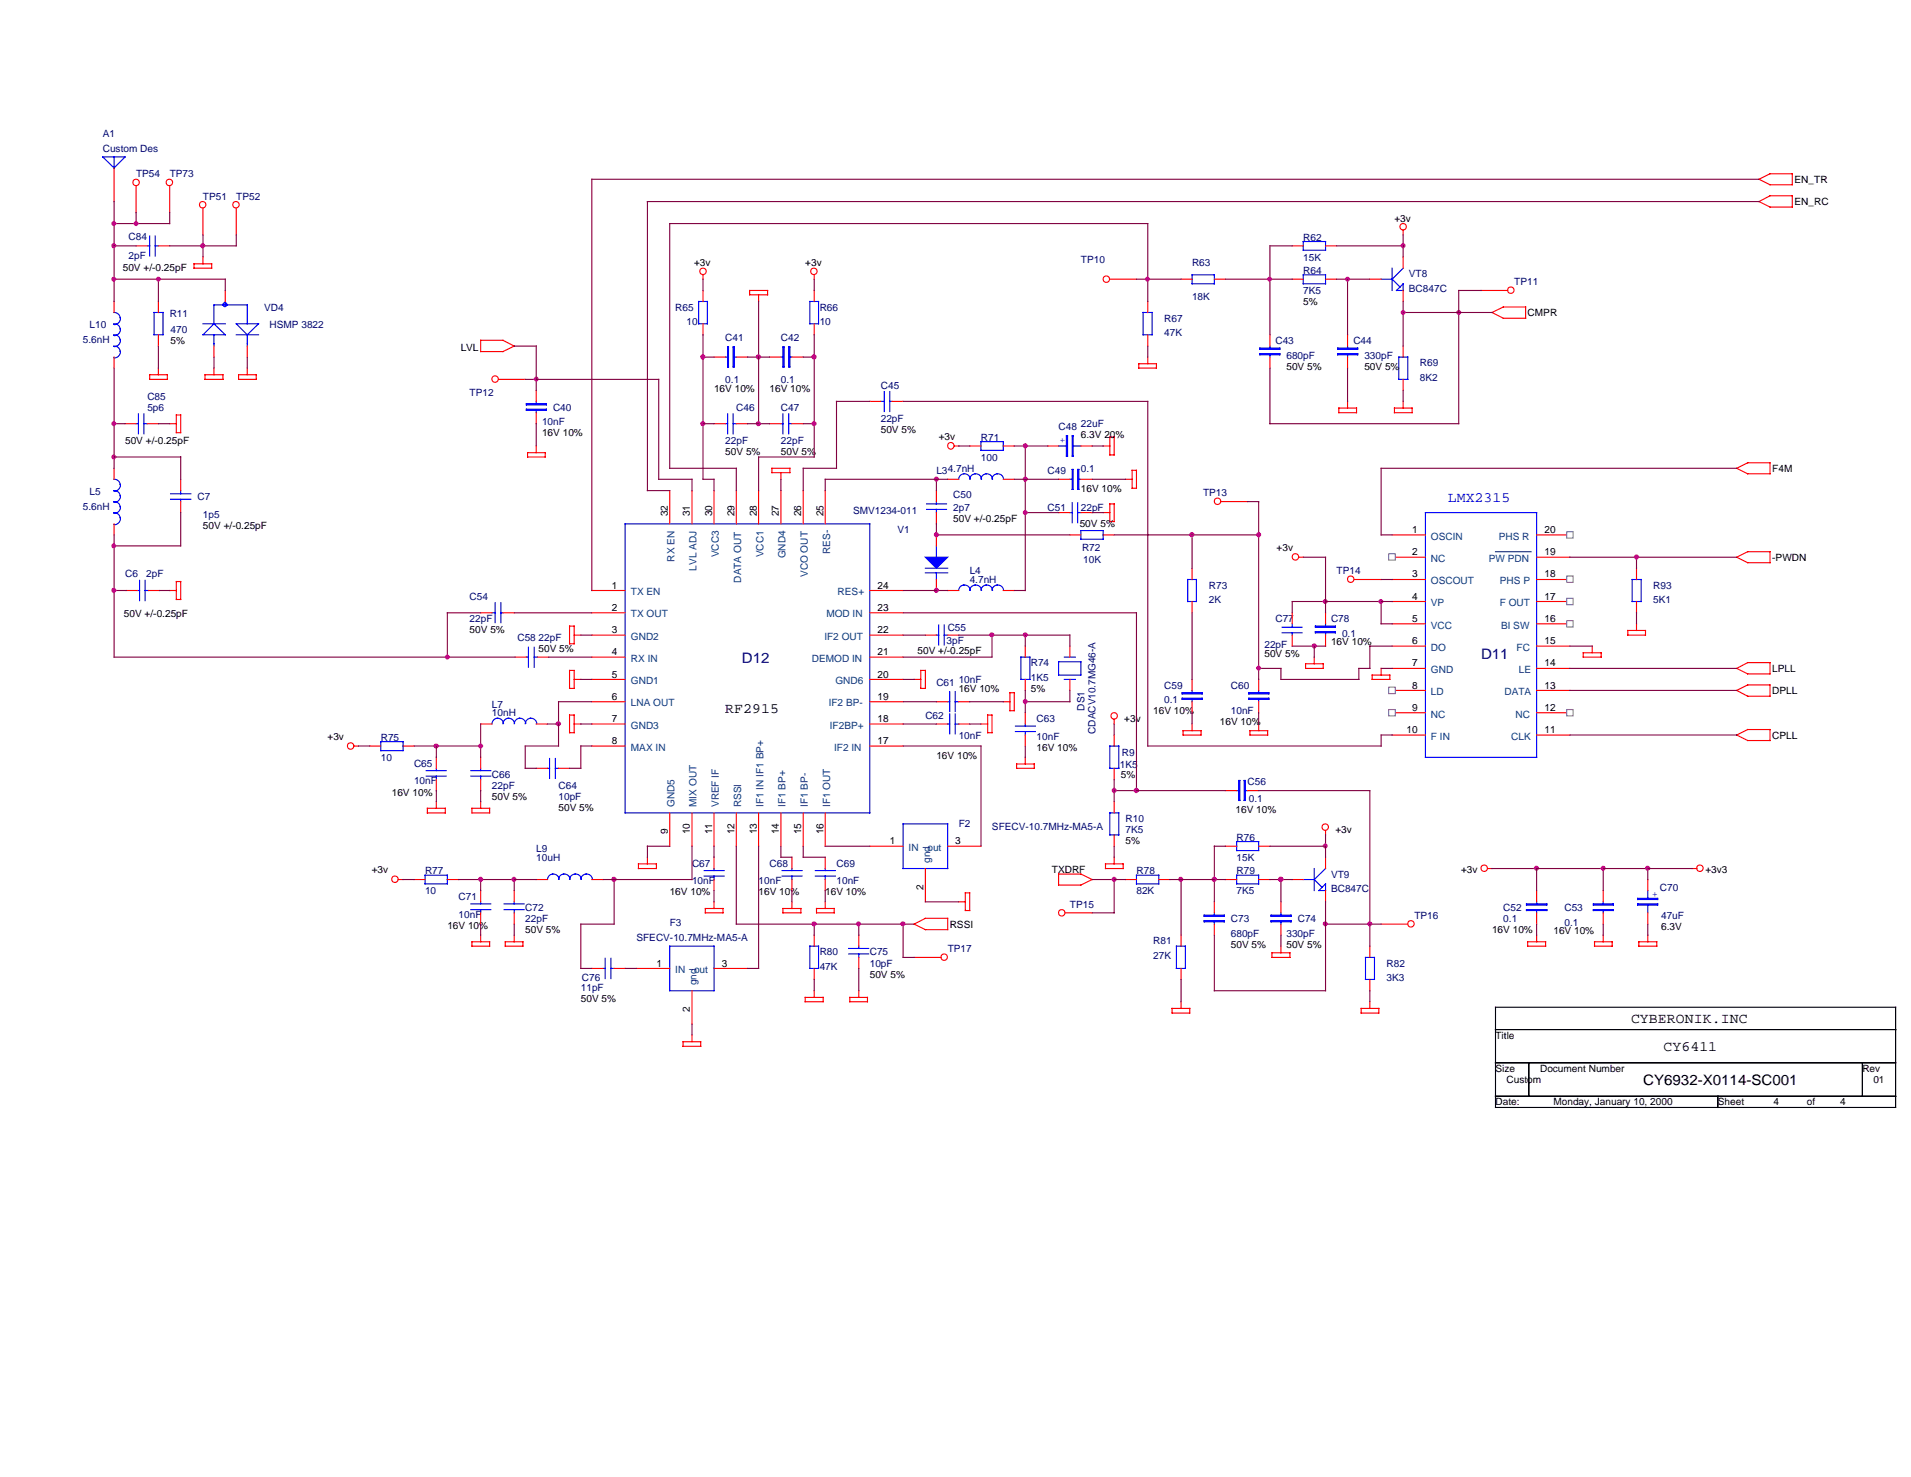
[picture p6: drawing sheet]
<svg xmlns="http://www.w3.org/2000/svg" width="279mm" height="216mm" viewBox="0 0 279 216" stroke-linecap="round" stroke-linejoin="round" font-family="sans-serif">
<path d="M218.7 147.2h58.5v14.7h-58.5zM218.7 150.5h58.5M218.7 155.4h58.5M223.5 155.4v4.8M272.3 155.4v4.8M218.7 160.2h58.5M251.2 160.2v1.7" fill="none" stroke="#000" stroke-width=".16"/>
<g fill="none" stroke="#f00" stroke-width=".16">
<path d="M28.4 38.6h2.5v.6h-2.5zM29.7 37.5v1.1M205.1 33.7v.6M21.9 54.8h2.6v.7h-2.6zM23.2 53.8v1M30 54.8h2.6v.7h-2.6zM31.3 53.8v1M34.9 54.8h2.6v.7h-2.6zM36.2 53.8v1M102.8 40.2v.6M109.6 42.5h2.6v.6h-2.6zM110.9 43.1v1"/>
<path d="M119 40.2v.6M166.5 53.2h2.6v.6h-2.6zM167.8 52.2v1M195.7 59.6h2.6v.7h-2.6zM197 58.7v.9M203.9 59.6h2.6v.7h-2.6zM205.1 58.7v.9M24.8 61.9h1M25.8 60.7h.6v2.5h-.6zM77.1 66.2h2.6v.6h-2.6zM78.4 65.2v1M112.9 68.5h2.6v.6h-2.6z"/>
<path d="M114.2 69.1v1M139.5 65.2h.7M161.3 74.9h1M161.3 65.2h1M162.3 73.7h.6v2.5h-.6zM162.3 63.9h.6v2.6h-.6zM164.5 70.1h1M165.5 68.7h.7v2.7h-.7zM24.8 86.3h1M25.8 85h.6v2.6h-.6zM83.3 98h.6v2.6h-.6zM83.3 91.5h.6v2.6h-.6z"/>
<path d="M83.9 99.3h1M83.9 92.8h1M133.6 99.3h1M134.6 98h.7v2.6h-.7zM189.9 81.4h.6M190.9 97h2.6v.7h-2.6zM192.2 96.1v.9M200.6 98.7h2.6v.6h-2.6zM201.9 97.7v1M231.5 95.4h2.6v.7h-2.6zM232.8 94.4v1M238 92.2h2.6v.6h-2.6z"/>
<path d="M239.3 91.2v1M51.8 109.1h.6M62.5 118.2h2.6v.6h-2.6zM63.8 117.2v1M69 118.2h2.6v.6h-2.6zM70.3 117.2v1M83.3 104.5h.6v2.6h-.6zM83.9 105.8h1M136.9 105.8h1.7M140.2 105.8h1.6M143.4 105.8h1M144.4 104.5h.6v2.6h-.6z"/>
<path d="M146.7 102.6h1M147.7 101.3h.6v2.6h-.6zM148.6 111.7h2.6v.6h-2.6zM149.9 110.7v1M162.9 105.2v.6M173 106.8h2.6v.6h-2.6zM174.3 105.8v1M182.8 106.8h2.5v.6h-2.5zM184 105.8v1M58.3 128.6h.6M69 137.7h2.6v.6h-2.6zM70.3 136.7v1"/>
<path d="M73.9 137.7h2.6v.6h-2.6zM75.2 136.7v1M93.3 126.3h2.7v.7h-2.7zM94.7 125.3v1M103.1 132.8h2.6v.6h-2.6zM104.4 131.8v1M114.5 132.8h2.6v.6h-2.6zM115.8 131.8v1M119.4 132.8h2.6v.6h-2.6zM120.7 131.8v1M140.2 131.8h.9M141.1 130.5h.7v2.6h-.7z"/>
<path d="M161.6 126.3h2.6v.7h-2.6zM162.9 125.3v1M186 139.3h2.6v.7h-2.6zM187.3 138.3v1M193.8 121.4v.6M217.5 127h.6M223.4 137.7h2.6v.6h-2.6zM224.7 136.7v1M233.1 137.7h2.6v.6h-2.6zM234.4 136.7v1M239.6 137.7h2.6v.6h-2.6zM240.9 136.7v1"/>
<path d="M247.4 127h.7M99.9 152.3h2.5v.7h-2.5zM101.2 151.3v1M117.7 145.8h2.7v.6h-2.7zM119 144.8v1M124.2 145.8h2.6v.6h-2.6zM125.6 144.8v1M171.4 147.4h2.5v.7h-2.5zM172.7 146.4v1M199 147.4h2.6v.7h-2.6zM200.3 146.4v1"/>
<circle cx="102.8" cy="39.7" r=".47"/>
<circle cx="119" cy="39.7" r=".47"/>
<circle cx="205.1" cy="33.1" r=".47"/>
<circle cx="139" cy="65.2" r=".48"/>
<circle cx="189.4" cy="81.4" r=".47"/>
<circle cx="51.3" cy="109" r=".47"/>
<circle cx="162.9" cy="104.6" r=".47"/>
<circle cx="57.7" cy="128.5" r=".47"/>
<circle cx="193.8" cy="120.9" r=".47"/>
<circle cx="217" cy="126.9" r=".47"/>
<circle cx="248.5" cy="126.9" r=".47"/>
</g>
<path d="M138.6 105.8h.3M138.9 104.4v2.9M139.7 105.8h.5M139.7 104.4v2.9" fill="none" stroke="#00f" stroke-width=".16"/>
<circle cx="178" cy="73.3" r=".47" fill="#fff" stroke="#f00" stroke-width=".16"/>
<path d="M178.5 73.3h3.9" fill="none" stroke="#f00" stroke-width=".16"/>
<circle cx="220.9" cy="42.4" r=".47" fill="#fff" stroke="#f00" stroke-width=".16"/>
<path d="M216.5 42.5h3.9" fill="none" stroke="#f00" stroke-width=".16"/>
<circle cx="138" cy="139.9" r=".47" fill="#fff" stroke="#f00" stroke-width=".16"/>
<path d="M133.6 140h4" fill="none" stroke="#f00" stroke-width=".16"/>
<circle cx="161.7" cy="40.8" r=".47" fill="#fff" stroke="#f00" stroke-width=".16"/>
<path d="M162.3 40.8h3.9" fill="none" stroke="#f00" stroke-width=".16"/>
<circle cx="197.5" cy="84.7" r=".47" fill="#fff" stroke="#f00" stroke-width=".16"/>
<path d="M198 84.7h3.9" fill="none" stroke="#f00" stroke-width=".16"/>
<circle cx="72.4" cy="55.4" r=".47" fill="#fff" stroke="#f00" stroke-width=".16"/>
<path d="M72.9 55.5h3.9" fill="none" stroke="#f00" stroke-width=".16"/>
<circle cx="155.2" cy="133.4" r=".47" fill="#fff" stroke="#f00" stroke-width=".16"/>
<path d="M155.7 133.4h4" fill="none" stroke="#f00" stroke-width=".16"/>
<circle cx="206.3" cy="135" r=".47" fill="#fff" stroke="#f00" stroke-width=".16"/>
<g fill="none" stroke="#f00" stroke-width=".16">
<path d="M102.8 42.5v1.6M102.8 47.3v1.6M119 42.5v1.6M119 47.3v1.6M127.2 58.7h1.6M130.4 58.7h1.6M136.9 71.7v1.6M136.9 74.9v1.7M141.8 65.2h1.6M146.7 65.2h1.6M153.2 65.2h1.6M154.8 74.9h1.6"/>
<path d="M156.4 78.2h1.6M158 74.9h1.7M158 65.2h1.7M161.3 78.2h1.6M203.5 78.2h4.9M224.7 78.2h4.8M135.3 92.8h1.6M138.6 86.3h1.6M138.6 92.8h1.6M146.7 86.3h1.6M149.9 94.4v1.7M149.9 99.3v1.6"/>
<path d="M156.4 94.4v1.7M156.4 99.3v1.6M174.3 83.1v1.6M174.3 87.9v1.7M184 99.3v1.6M193.8 89.6v1.6M193.8 92.8v1.6M203.5 81.4h4.9M203.5 84.7h4.9M203.5 87.9h4.9M203.5 91.2h4.9M203.5 94.4h4.9"/>
<path d="M203.5 97.7h4.9M224.7 81.4h4.8M224.7 84.7h4.8M224.7 87.9h4.8M224.7 91.2h4.8M224.7 94.4h4.8M224.7 97.7h4.8M54.1 109.1h1.6M58.9 109.1h1.6M70.3 110.7v1.6M70.3 114v1.6M70.3 105.8h1.6"/>
<path d="M78.4 105.8h1.7M136.9 102.6h1.7M140.2 102.6h1.6M149.9 104.2v1.6M149.9 107.4v1.7M184 102.6v1.6M203.5 100.9h4.9M203.5 104.2h4.9M203.5 107.4h4.9M224.7 100.9h4.8M224.7 104.2h4.8M224.7 107.4h4.8"/>
<path d="M60.5 128.6h1.6M65.4 128.6h1.7M75.2 130.2v1.6M75.2 133.4v1.7M78.4 128.6h1.7M86.5 128.6h1.7M119 136.7v1.6M120.7 125.3v1.7M120.7 128.6v1.6M125.6 136.7v1.6M125.6 140v1.6M201.9 135.1h3.9"/>
<path d="M86.5 141.6h1.7M89.8 141.6h1.6M119 141.6v1.6"/>
</g>
<g fill="none" stroke="#00f" stroke-width=".16">
<path d="M102.2 44.1h1.2v3.2h-1.2zM118.4 44.1h1.3v3.2h-1.3zM128.8 58.7h.5M129.3 57.2v3M130.1 58.7h.3M130.1 57.2v3M135.5 74.5h2.9M135.5 73.7h2.9M136.9 73.3v.4M136.9 74.5v.4M143.4 64.6h3.3v1.2h-3.3zM154.8 65.2h1.1"/>
<path d="M155.9 63.7h.2v3h-.2zM156.4 74.9h.4M156.8 63.7h.1v3h-.1zM156.8 73.5v2.9M156.9 65.2h1.1M157.6 74.9h.4M157.6 73.5v2.9M158 77.6h3.3v1.2h-3.3zM208.4 74.9h16.3v35.8h-16.3zM136.9 92.8h.3M137.2 91.4v2.9M138 92.8h.6"/>
<path d="M138 91.4v2.9M140.2 86.3a.85 .85 0 0 1 .8-.8 .85 .85 0 0 1 .9 .8M141.8 86.3a.88 .88 0 0 1 .8-.8 .88 .88 0 0 1 .9 .8M143.4 86.3a.85 .85 0 0 1 .9-.8 .85 .85 0 0 1 .8 .8M145 86.3a.85 .85 0 0 1 .9-.8 .85 .85 0 0 1 .8 .8M149.3 96.1h1.3v3.2h-1.3zM154.8 96.7h3.2v2h-3.2zM155.6 99.3h1.6M155.6 96.1h1.6M173.7 84.7h1.2v3.2h-1.2zM192.3 91.5h2.9v.2h-2.9zM192.3 92.3h2.9v.2h-2.9z"/>
<path d="M193.8 91.2v.3M193.8 92.5v.3M55.7 108.4h3.2v1.3h-3.2zM68.8 113.5h3M68.8 112.6h3M70.3 112.3v.3M70.3 113.5v.5M73.6 105.7a.85 .85 0 0 0-.8-.7 .85 .85 0 0 0-.9 .8M75.2 105.7a.85 .85 0 0 0-.8-.7 .85 .85 0 0 0-.9 .8M76.9 105.7a.85 .85 0 0 0-.9-.7 .85 .85 0 0 0-.8 .8M78.5 105.7a.85 .85 0 0 0-.9-.7 .85 .85 0 0 0-.8 .8M138.6 102.6h.3"/>
<path d="M138.9 101.1v2.9M139.7 102.6h.5M139.7 101.1v2.9M148.5 106.9h2.9M148.5 106.1h2.9M149.9 105.8v.3M149.9 106.9v.5M182.6 102.1h2.9v.1h-2.9zM182.6 101.3h2.9v.1h-2.9zM184 100.9v.4M184 102.2v.4M62.1 127.9h3.3v1.3h-3.3z"/>
<path d="M73.7 133h2.9M73.7 132.1h2.9M75.2 131.8v.3M75.2 133v.4M80.1 128.5a.85 .85 0 0 1 .8-.7 .85 .85 0 0 1 .8 .7M81.7 128.5a.85 .85 0 0 1 .8-.7 .85 .85 0 0 1 .9 .7M83.3 128.5a.88 .88 0 0 1 .8-.7 .88 .88 0 0 1 .9 .7M84.9 128.5a.85 .85 0 0 1 .9-.7 .85 .85 0 0 1 .8 .7M118.4 138.3h1.3v3.3h-1.3zM119.2 128.1h2.9M119.2 127.3h2.9M120.7 127v.3"/>
<path d="M120.7 128.1v.5M124.1 139.4h2.9M124.1 138.6h2.9M125.6 138.3v.3M125.6 139.4v.6M88.2 141.6h.3M88.5 140.1v2.9M89.3 141.6h.5M89.3 140.1v2.9"/>
</g>
<path d="M218.7 80.6h5.2" fill="none" stroke="#004080" stroke-width=".16"/>
<g fill="#fff" stroke="#808080" stroke-width=".16">
<path d="M229.1 77.7h.9v1h-.9z" fill-rule="evenodd"/>
<path d="M203 80.9h1v1h-1z" fill-rule="evenodd"/>
<path d="M229.1 84.2h.9v.9h-.9z" fill-rule="evenodd"/>
<path d="M229.1 87.5h.9v.9h-.9z" fill-rule="evenodd"/>
<path d="M229.1 90.7h.9v1h-.9z" fill-rule="evenodd"/>
<path d="M203 100.5h1v.9h-1z" fill-rule="evenodd"/>
<path d="M229.1 103.7h.9v.9h-.9z" fill-rule="evenodd"/>
<path d="M203 103.7h1v.9h-1z" fill-rule="evenodd"/>
</g>
<g fill="none" stroke="#00f" stroke-width=".16">
<path d="M106 61.9h.4M106.4 60.5v2.9M107.2 61.9h.5M107.2 60.5v2.9M114.2 61.9h.3M114.5 60.5v2.9M115.3 61.9h.5M115.3 60.5v2.9M136.9 79.8v1.6M140.2 70a.85 .85 0 0 1 .8-.7 .85 .85 0 0 1 .9 .7M141.8 70a.88 .88 0 0 1 .8-.7 .88 .88 0 0 1 .9 .7M143.4 70a.85 .85 0 0 1 .9-.7 .85 .85 0 0 1 .8 .7"/>
<path d="M145 70a.85 .85 0 0 1 .9-.7 .85 .85 0 0 1 .8 .7M135.3 83.1h3.3M135.3 83.7h3.3M136.9 83.7v1M80.1 112.3h.2M80.3 110.9v2.9M81.2 112.3h.5M81.2 110.9v2.9M97.9 138.3h6.5v6.5h-6.5zM132 120.4h6.6v6.6h-6.6zM166.2 127.9h3.2v1.3h-3.2zM176.1 134.6h2.9v.1h-2.9z"/>
<path d="M176.1 133.8h2.9v.1h-2.9zM177.5 133.4v.4M177.5 134.7v.4M180.8 127.9h3.2v1.3h-3.2zM185.8 134.6h3v.1h-3zM185.8 133.8h3v.1h-3zM187.3 133.4v.4M187.3 134.7v.4M190.5 128.6h1.7M192.2 128.6l1.1 1.1M192.2 127v3.2M192.8 130.2l1-1v1z"/>
<path d="M193.8 127l-1.6 1.6M199.6 140h1.4v3.2h-1.4z"/>
</g>
<g fill="none" stroke="#f00" stroke-width=".16">
<path d="M104.4 61.9h1.6M107.7 61.9h1.6M112.5 61.9h1.7M115.8 61.9h1.6M136.9 78.2v1.6M138.6 70.1h1.6M146.7 70.1h1.6M136.9 84.7v1.6M78.4 112.3h1.7M81.7 112.3h1.6M127.2 123.7h4.8M135.3 127v4.8"/>
<path d="M138.6 123.7h4.8M164.5 128.6h1.7M169.4 128.6h1.6M177.5 131.8v1.6M177.5 135.1v1.6M179.2 128.6h1.6M184 128.6h1.7M187.3 131.8v1.6M187.3 135.1v1.6M188.9 128.6h1.6M193.8 125.3v1.7M193.8 130.2v1.6"/>
<path d="M200.3 138.3v1.7M93 141.6h4.9M101.2 144.8v4.9M104.4 141.6h4.9M200.3 143.2v1.6"/>
</g>
<path d="M135.3 81.4h3.3l-1.7 1.7z" fill-rule="evenodd" fill="#00f" stroke="#00f" stroke-width=".16"/>
<circle cx="24.8" cy="26.7" r=".47" fill="#fff" stroke="#f00" stroke-width=".16"/>
<g fill="none" stroke="#f00" stroke-width=".16">
<path d="M16.7 24.6v4.9M24.8 27.2v3.9M205.1 37.5v1.7M112.5 52.2h1.7M115.8 52.2h1.6M172.7 40.8h1.6M177.5 40.8h1.7M185.7 48.9v1.7M185.7 52.2v1.6M188.9 40.8h1.6M193.8 40.8h1.6M197 48.9v1.7"/>
<path d="M197 52.2v1.6M200.3 40.8h1.6M205.1 42.5v1.6M205.1 50.6v1.6M205.1 55.5v1.6M188.9 89.6v1.6M188.9 92.8v1.6M239.3 83.1v1.6M239.3 87.9v1.7M63.8 110.7v1.6M63.8 114v1.6M104.4 125.3v1.7"/>
<path d="M104.4 128.6v1.6M115.8 125.3v1.7M115.8 128.6v1.6M224.7 130.2v1.6M224.7 133.4v1.7M240.9 128.6v1.6M240.9 133.4v1.7"/>
</g>
<g fill="none" stroke="#00f" stroke-width=".16">
<path d="M15 22.9h3.3l-1.6 1.7zM16.7 22.9v1.7M203.5 39.2v3.3M205.1 39.2l-1.6 1.6M114.2 52.2h.3M114.5 50.7h.1v2.9h-.1zM115.3 50.7h.2v2.9h-.2zM115.5 52.2h.3M174.3 40.2h3.2v1.3h-3.2zM184.2 51.7h2.9v.2h-2.9zM184.2 50.9h2.9v.2h-2.9zM185.7 50.6v.3"/>
<path d="M185.7 51.9v.3M190.5 40.2h3.3v1.3h-3.3zM195.6 51.7h2.9v.2h-2.9zM195.6 50.9h2.9v.2h-2.9zM197 50.6v.3M197 51.9v.3M201.9 40.8h1.6M203.5 40.8l1.2 1.2M204.2 42.5l.9-1v1zM204.5 52.2h1.3v3.3h-1.3zM187.5 91.7h2.9M187.5 92.5h2.9"/>
<path d="M188.9 91.2v.5M188.9 92.5v.3M238.6 84.7h1.3v3.2h-1.3zM62.3 113.5h2.9M62.3 112.6h2.9M63.8 112.3v.3M63.8 113.5v.5M103 128.1h2.9M103 127.3h2.9M104.4 127v.3M104.4 128.1v.5M114.3 128.1h3"/>
<path d="M114.3 127.3h3M115.8 127v.3M115.8 128.1v.5M223.2 132.1h2.9v.2h-2.9zM223.2 133h2.9v.1h-2.9zM224.7 131.8v.3M224.7 133.1v.3M239.4 132.1h3v.2h-3zM239.4 131.3h3v.2h-3zM240.9 130.2v1.1M240.9 132.3v1.1"/>
</g>
<circle cx="34.5" cy="29.9" r=".47" fill="#fff" stroke="#f00" stroke-width=".16"/>
<g fill="none" stroke="#f00" stroke-width=".16">
<path d="M19.9 35.9h1.6M23.2 35.9h1.6M34.5 30.4v3.9M16.7 44.1v1.6M16.7 52.2v1.6M16.7 68.5v1.6M16.7 76.6v1.6M18.3 61.9h1.6M21.5 61.9h1.7M18.5 86.3h1.6M21.7 86.3h1.6M70.3 89.6h1.6"/>
<path d="M73.5 89.6h1.7M162.9 117.2v1.6M162.9 122v1.7"/>
</g>
<g fill="none" stroke="#00f" stroke-width=".16">
<path d="M21.5 35.9h.4M21.9 34.5v2.9M22.7 35.9h.5M22.7 34.5v2.9M16.6 45.7a.87 .87 0 0 1 1 .8 .87 .87 0 0 1-1 .9M16.6 47.3a.85 .85 0 0 1 1 .9 .85 .85 0 0 1-1 .8M16.6 48.9a.85 .85 0 0 1 1 .9 .85 .85 0 0 1-1 .8M16.6 50.6a.85 .85 0 0 1 1 .8 .85 .85 0 0 1-1 .9M16.6 70.1a.85 .85 0 0 1 1 .8 .85 .85 0 0 1-1 .9M16.6 71.7a.85 .85 0 0 1 1 .9 .85 .85 0 0 1-1 .8M16.6 73.3a.85 .85 0 0 1 1 .9 .85 .85 0 0 1-1 .8M16.6 74.9a.87 .87 0 0 1 1 .9 .87 .87 0 0 1-1 .9"/>
<path d="M19.9 61.9h.3M20.2 60.5v2.9M21 61.9h.5M21 60.5v2.9M20.1 86.3h.3M20.4 84.8v3M21.2 86.3h.5M21.2 84.8v3M71.9 89.6h.5M72.4 88.1v2.9M73.2 89.6h.3M73.2 88.1v2.9"/>
<path d="M162.3 118.8h1.3v3.2h-1.3z"/>
</g>
<circle cx="29.6" cy="29.9" r=".47" fill="#fff" stroke="#f00" stroke-width=".16"/>
<g fill="none" stroke="#f00" stroke-width=".16">
<path d="M29.7 30.4v3.9M188.9 35.9h1.6M193.8 35.9h1.6M78.4 57.1v1.6M26.4 70.1v1.6M26.4 73.3v1.6M78.4 60.3v1.6M75.3 96.1h1.7M78.6 96.1h1.6M174.3 99.3v1.6M162.9 107.4v1.7M162.9 112.3v1.7"/>
<path d="M174.3 102.6v1.6M179.2 115.6h1.6M182.4 115.6h1.6M70.3 130.2v1.6M70.3 133.4v1.7M172.7 136.7v1.6M234.4 130.2v1.6M234.4 133.4v1.7M172.7 141.6v1.6"/>
</g>
<g fill="none" stroke="#00f" stroke-width=".16">
<path d="M190.5 35.3h3.3v1.3h-3.3zM77 59.8h2.9v.2h-2.9zM77 59h2.9v.2h-2.9zM78.4 58.7v.3M78.4 60v.3M24.9 72.2h3M24.9 73h3M26.4 71.7v.5M26.4 73v.3M77 96.1h.3M77.3 94.6v2.9M78.1 96.1h.5"/>
<path d="M78.1 94.6v2.9M162.3 109.1h1.3v3.2h-1.3zM172.8 102.1h3v.1h-3zM172.8 101.3h3v.1h-3zM174.3 100.9v.4M174.3 102.2v.4M180.8 115.6h.3M181.1 114.1h.2v2.9h-.2zM181.9 114.1h.2v2.9h-.2zM182.1 115.6h.3M68.8 132.1h3M68.8 133h3"/>
<path d="M70.3 131.8v.3M70.3 133v.4M172 138.3h1.3v3.3h-1.3zM233 132.1h2.9v.2h-2.9zM233 133h2.9v.1h-2.9zM234.4 131.8v.3M234.4 133.1v.3"/>
</g>
<circle cx="19.9" cy="26.7" r=".47" fill="#fff" stroke="#f00" stroke-width=".16"/>
<g fill="none" stroke="#f00" stroke-width=".16">
<path d="M19.9 27.2v3.9M257.2 29.5l1.6-.9h3.2v1.7h-3.2zM257.2 26.2l1.6-.8h3.2v1.6h-3.2zM23.2 44.1v1.6M23.2 48.9v1.7M31.3 50.6v1.6M32.9 42.5v1.6M36.2 50.6v1.6M70.3 49.7h3.2l1.7 .9-1.7 .8h-3.2zM104.4 52.2h1.6M107.7 52.2h1.6M167.8 44.1v1.6"/>
<path d="M167.8 48.9v1.7M218.1 45.7l1.7-.8h3.3v1.6h-3.3zM97.9 71.7v4.9M101.2 71.7v4.9M104.4 71.7v4.9M107.7 71.7v4.9M110.9 71.7v4.9M114.2 71.7v4.9M117.4 71.7v4.9M120.7 71.7v4.9M154.8 70.1h1.6M158 70.1h1.7"/>
<path d="M253.9 68.5l1.6-.9h3.3v1.7h-3.3zM86.5 86.3h4.9M86.5 89.6h4.9M86.5 92.8h4.9M86.5 96.1h4.9M86.5 99.3h4.9M127.2 86.3h4.8M127.2 89.6h4.8M127.2 92.8h4.8M127.2 96.1h4.8M127.2 99.3h4.8M253.9 81.4l1.6-.8h3.3v1.7h-3.3z"/>
<path d="M253.9 97.7l1.6-.8h3.3v1.6h-3.3zM86.5 102.6h4.9M86.5 105.8h4.9M86.5 109.1h4.9M97.9 118.8v4.9M101.2 118.8v4.9M104.4 118.8v4.9M107.7 118.8v4.9M110.9 118.8v4.9M114.2 118.8v4.9M117.4 118.8v4.9M120.7 118.8v4.9"/>
<path d="M127.2 102.6h4.8M127.2 105.8h4.8M127.2 109.1h4.8M253.9 100.9l1.6-.8h3.3v1.7h-3.3zM253.9 107.4l1.6-.8h3.3v1.6h-3.3zM133.6 135.1l1.7-.9h3.3v1.7h-3.3zM154.8 127.8h3.2l1.7 .8-1.7 .8h-3.2zM179.2 123.7h1.6M184 123.7h1.7"/>
</g>
<g fill="none" stroke="#00f" stroke-width=".16">
<path d="M22.5 45.7h1.3v3.2h-1.3zM29.7 48.9l1.6-1.6 1.6 1.6zM29.7 47.3h3.2M31.3 47.3v-2.7h4.9v2.7M31.3 48.9v1.7M32.9 44.1v.5M34.5 48.9h3.3M34.5 47.3h3.3l-1.6 1.6zM36.2 48.9v1.7M106 52.2h.4M106.4 50.7h.1v2.9h-.1zM107.2 50.7h.2v2.9h-.2z"/>
<path d="M107.4 52.2h.3M167.1 45.7h1.3v3.2h-1.3zM91.4 76.6h35.8v42.2h-35.8zM156.4 70.1h.4M156.8 68.6h.1v2.9h-.1zM157.6 68.6h.1v2.9h-.1zM157.7 70.1h.3M180.8 123h3.2v1.3h-3.2z"/>
<circle cx="32.9" cy="44.5" r=".3"/>
</g>
<g fill="none" stroke="#800040" stroke-width=".16">
<path d="M16.7 35.9h3.2M16.7 29.5v14.6M19.9 31.1v1.6M24.8 31.1v1.6h-8.1M29.7 34.3v3.2M34.5 34.3v1.6h-9.7M188.9 35.9h-3.2v13M195.4 35.9h9.7M205.1 34.3v3.2M257.2 29.5h-162.5v42.2h3.2M257.2 26.2h-170.7v60.1M16.7 40.8h16.2v1.7"/>
<path d="M16.7 53.8v14.7M23.2 40.8v3.3M23.2 50.6v3.2M31.3 52.2v1.6M36.2 52.2v1.6M75.2 50.6h3.2v6.5M76.8 55.5h19.5v14.6h4.9v1.6M102.8 48.9v21.2h1.6v1.6M102.8 40.8v1.7M102.8 52.2h1.6M109.3 52.2h3.2M110.9 44.1v17.8"/>
<path d="M117.4 52.2h1.6M119 40.8v1.7M119 48.9v17.9h-8.1v4.9M127.2 58.7h-4.9v9.8h-4.9v3.2M132 58.7h35.8v50.4h34.1v-1.7h1.6M166.2 40.8h6.5M167.8 44.1v-11.4h-69.9v35.8h9.8v3.2M167.8 50.6v1.6M179.2 40.8h9.7M195.4 40.8h4.9M197 40.8v8.1M197 53.8v4.9"/>
<path d="M205.1 45.7h13M205.1 44.1v6.5M205.1 57.1v1.6M216.5 42.5h-3.2v19.4h-27.6v-8.1M16.7 61.9h1.6M16.7 78.2v17.9h58.6M16.7 66.8h9.7v3.3M23.2 61.9h1.6M26.4 74.9v4.9h-9.7M78.4 61.9v3.3M102.8 61.9h1.6M109.3 61.9h3.2"/>
<path d="M114.2 70.1v1.6M117.4 61.9h1.6M136.9 76.6v1.6h19.5M136.9 70.1v1.6M138.6 70.1h-17.9v1.6M140.2 65.2h1.6M148.3 65.2h4.9M148.3 70.1h6.5M149.9 65.2v21.1h-1.6M149.9 74.9h4.9M159.7 74.9h1.6M159.7 65.2h1.6"/>
<path d="M159.7 70.1h4.8M162.9 78.2h21.1M174.3 78.2v4.9M182.4 73.3h1.6v26M253.9 68.5h-52v9.7h1.6M16.7 86.3h1.8M23.3 86.3h1.5M70.3 89.6h-4.9v6.5M75.2 89.6h11.3M80.2 96.1h6.3M84.9 99.3h1.6M84.9 92.8h1.6"/>
<path d="M132 86.3h6.6M132 89.6h34.2v26M132 99.3h1.6M132 92.8h3.3M140.2 92.8h16.2v1.6M145 92.8v3.3h-13M149.9 92.8v1.6M174.3 89.6v9.7M188.9 94.4h4.9M190.5 81.4h3.3v8.2M192.2 94.4v1.7M201.9 84.7h1.6"/>
<path d="M201.9 97.7h1.6M201.9 87.9v3.3h1.6M203.5 94.4h-3.2v3.3h-1.6v1.6h-11.4v-1.6h-3.3M203.5 87.9h-14.6v1.7M229.5 81.4h24.4M229.5 94.4h3.3M229.5 97.7h24.4M239.3 81.4v1.7M239.3 89.6v1.6M52.4 109.1h1.7M60.5 109.1h9.8M63.8 109.1v1.6"/>
<path d="M63.8 115.6v1.6M70.3 105.8v4.9M70.3 115.6v1.6M80.1 105.8h1.6M84.9 105.8h1.6M86.5 102.6h-4.8v6.5h-4.9v3.2h1.6M86.5 109.1h-1.6v3.2h-1.6M132 109.1h11.4v14.6M132 102.6h4.9M132 105.8h4.9M141.8 102.6h4.9M141.8 105.8h1.6"/>
<path d="M149.9 100.9v3.3M149.9 109.1v1.6M156.4 100.9v1.7h-6.5M162.9 105.8v1.6M162.9 114v3.2M162.9 115.6h16.3M174.3 104.2v1.6M184 115.6h16.3v22.7M184 104.2v1.6M229.5 100.9h24.4M229.5 107.4h24.4M58.9 128.6h1.6"/>
<path d="M67.1 128.6h11.3M70.3 128.6v1.6M70.3 135.1v1.6M75.2 128.6v1.6M75.2 135.1v1.6M89.8 128.6v6.5h-4.9v6.5h1.6M97.9 123.7h-3.2v1.6M101.2 123.7v4.9h-13M104.4 123.7v1.6M104.4 130.2v1.6M107.7 123.7v11.4h25.9M110.9 123.7v17.9h-1.6"/>
<path d="M114.2 123.7v1.6h1.6M115.8 130.2v1.6M117.4 123.7v1.6h3.3M119 135.1v1.6M120.7 130.2v1.6M120.7 123.7h6.5M125.6 135.1v1.6M132 135.1v4.9h1.6M135.3 131.8h4.9M159.7 128.6h4.8M162.9 123.7v1.6M162.9 128.6v4.8h-3.2"/>
<path d="M171 128.6h8.2M172.7 128.6v8.1M179.2 123.7h-1.7v8.1M185.7 128.6h3.2M185.7 123.7h8.1M187.3 128.6v3.2M187.3 136.7v1.6M193.8 135.1h8.1M193.8 131.8v13h-16.3v-8.1M193.8 122v3.3M218.1 127h29.3M224.7 127v3.2"/>
<path d="M224.7 135.1v1.6M234.4 127v3.2M234.4 135.1v1.6M240.9 127v1.6M240.9 135.1v1.6M91.4 141.6h1.6M101.2 149.7v1.6M119 143.2v1.6M125.6 141.6v3.2M172.7 143.2v3.2M200.3 144.8v1.6"/>
</g>
<g fill="#f0f" stroke="#f0f" stroke-width=".16">
<circle cx="213.3" cy="45.7" r=".3"/>
<circle cx="205.1" cy="45.7" r=".3"/>
<circle cx="63.8" cy="109" r=".31"/>
<circle cx="149.9" cy="102.5" r=".31"/>
<circle cx="197" cy="40.8" r=".3"/>
<circle cx="70.3" cy="128.5" r=".31"/>
<circle cx="75.1" cy="128.5" r=".31"/>
<circle cx="185.6" cy="40.8" r=".3"/>
<circle cx="136.9" cy="78.2" r=".31"/>
<circle cx="70.3" cy="109" r=".3"/>
<circle cx="239.3" cy="81.4" r=".31"/>
<circle cx="16.6" cy="61.9" r=".3"/>
<circle cx="16.6" cy="66.8" r=".3"/>
<circle cx="16.6" cy="86.3" r=".31"/>
<circle cx="65.4" cy="96" r=".3"/>
<circle cx="16.6" cy="79.8" r=".3"/>
<circle cx="16.6" cy="35.9" r=".31"/>
<circle cx="16.6" cy="40.8" r=".3"/>
<circle cx="19.9" cy="32.7" r=".3"/>
<circle cx="23.2" cy="40.8" r=".3"/>
<circle cx="16.6" cy="32.7" r=".3"/>
<circle cx="224.6" cy="126.9" r=".31"/>
<circle cx="192.1" cy="94.4" r=".31"/>
<circle cx="193.8" cy="87.9" r=".3"/>
<circle cx="149.9" cy="92.8" r=".3"/>
<circle cx="81.6" cy="105.8" r=".31"/>
<circle cx="110.9" cy="52.2" r=".32"/>
<circle cx="174.3" cy="78.2" r=".32"/>
<circle cx="162.9" cy="115.5" r=".31"/>
<circle cx="136.9" cy="70" r=".31"/>
<circle cx="193.8" cy="123.7" r=".3"/>
<circle cx="89.8" cy="128.5" r=".32"/>
<circle cx="102.8" cy="61.9" r=".31"/>
<circle cx="78.4" cy="55.4" r=".3"/>
<circle cx="200.3" cy="135" r=".3"/>
<circle cx="193.8" cy="135" r=".3"/>
<circle cx="187.3" cy="128.5" r=".32"/>
<circle cx="172.6" cy="128.5" r=".31"/>
<circle cx="145" cy="92.8" r=".31"/>
<circle cx="149.9" cy="65.2" r=".31"/>
<circle cx="205.1" cy="35.9" r=".31"/>
<circle cx="136.9" cy="86.3" r=".31"/>
<circle cx="110.9" cy="61.9" r=".31"/>
<circle cx="119" cy="52.2" r=".32"/>
<circle cx="167.8" cy="40.8" r=".3"/>
<circle cx="119" cy="135" r=".31"/>
<circle cx="119" cy="61.9" r=".31"/>
<circle cx="29.6" cy="35.9" r=".31"/>
<circle cx="234.4" cy="126.9" r=".3"/>
<circle cx="240.9" cy="126.9" r=".31"/>
<circle cx="201.9" cy="87.9" r=".3"/>
<circle cx="162.9" cy="128.5" r=".31"/>
<circle cx="102.8" cy="52.2" r=".32"/>
<circle cx="177.5" cy="128.5" r=".32"/>
<circle cx="149.9" cy="70" r=".31"/>
<circle cx="149.9" cy="74.9" r=".3"/>
<circle cx="166.1" cy="115.5" r=".32"/>
<circle cx="184" cy="78.2" r=".31"/>
<circle cx="184" cy="97.7" r=".3"/>
<circle cx="125.5" cy="135" r=".3"/>
<circle cx="132" cy="135" r=".31"/>
</g>
<text font-size="2.1" fill="#00f" x="211.7" y="73.4">LMX2315</text>
<g font-size="2.1" fill="#000080">
<text x="108.5" y="96.9">D12</text>
<text x="216.5" y="96.4">D11</text>
</g>
<g font-size="2.1">
<text x="106" y="104.2">RF2915</text>
<text x="238.5" y="149.6">CYBERONIK.INC</text>
<text x="243.2" y="153.6">CY6411</text>
<text x="240.2" y="158.6">CY6932-X0114-SC001</text>
</g>
<g font-size="1.5" fill="#000080">
<text x="15" y="20.1">A1</text>
<text x="15" y="22.2">Custom Des</text>
<text x="19.9" y="25.9">TP54</text>
<text x="24.8" y="25.9">TP73</text>
<text x="29.7" y="29.2">TP51</text>
<text x="34.5" y="29.2">TP52</text>
<text x="18.8" y="35">C84</text>
<text x="190.5" y="35.2">R62</text>
<text x="18.8" y="37.8">2pF</text>
<text x="158" y="38.4">TP10</text>
<text x="174.3" y="38.9">R63</text>
<text x="190.5" y="40">R64</text>
<text x="190.5" y="38.1">15K</text>
<text x="206" y="40.6">VT8</text>
<text x="221.4" y="41.7">TP11</text>
<text x="24.8" y="46.4">R11</text>
<text x="38.6" y="45.4">VD4</text>
<text x="98.7" y="45.4">R65</text>
<text x="100.4" y="47.5">10</text>
<text x="119.8" y="45.4">R66</text>
<text x="119.8" y="47.5">10</text>
<text x="170.2" y="47">R67</text>
<text x="174.3" y="43.8">18K</text>
<text x="190.5" y="43">7K5</text>
<text x="206" y="42.7">BC847C</text>
<text x="12.1" y="50.1">5.6nH</text>
<text x="13.1" y="48">L10</text>
<text x="24.9" y="48.7">470</text>
<text x="39.4" y="48">HSMP 3822</text>
<text x="106" y="49.8">C41</text>
<text x="114.2" y="49.8">C42</text>
<text x="170.2" y="49.1">47K</text>
<text x="186.5" y="50.3">C43</text>
<text x="188.1" y="52.4">680pF</text>
<text x="197.9" y="50.3">C44</text>
<text x="199.5" y="52.4">330pF</text>
<text x="207.6" y="53.6">R69</text>
<text x="21.5" y="58.4">C85</text>
<text x="68.7" y="58">TP12</text>
<text x="106" y="56">0.1</text>
<text x="114.2" y="56">0.1</text>
<text x="128.8" y="56.8">C45</text>
<text x="207.6" y="55.7">8K2</text>
<text x="21.5" y="60">5p6</text>
<text x="79.2" y="62.1">10nF</text>
<text x="80.9" y="60">C40</text>
<text x="106" y="64.9">22pF</text>
<text x="107.7" y="60">C46</text>
<text x="114.2" y="60">C47</text>
<text x="114.2" y="64.9">22pF</text>
<text x="128.8" y="61.7">22pF</text>
<text x="143.4" y="64.4">R71</text>
<text x="154.8" y="62.8">C48</text>
<text x="158" y="62.5">22uF</text>
<text x="136.9" y="69.3">L34.7nH</text>
<text x="143.4" y="67.4">100</text>
<text x="153.2" y="69.3">C49</text>
<text x="158" y="69">0.1</text>
<text x="12.1" y="74.5">5.6nH</text>
<text x="13.1" y="72.4">L5</text>
<text x="28.9" y="73.1">C7</text>
<text x="29.7" y="75.6">1p5</text>
<text x="124.7" y="75.1">SMV1234-011</text>
<text x="131.2" y="77.9">V1</text>
<text x="139.4" y="72.7">C50</text>
<text x="139.4" y="74.7">2p7</text>
<text x="153.2" y="74.7">C51</text>
<text x="158" y="74.7">22pF</text>
<text x="175.9" y="72.6">TP13</text>
<text x="141.8" y="83.9">L4</text>
<text x="158.2" y="80.5">R72</text>
<text x="158.4" y="82.3">10K</text>
<text x="195.4" y="83.9">TP14</text>
<text x="18.3" y="84.4">C6</text>
<text x="21.4" y="84.4">2pF</text>
<text x="68.7" y="87.7">C54</text>
<text x="141.8" y="85.2">4.7nH</text>
<text x="176.7" y="86.1">R73</text>
<text x="176.7" y="88.2">2K</text>
<text x="241.7" y="86.1">R93</text>
<text x="241.7" y="88.2">5K1</text>
<text x="68.7" y="90.9">22pF</text>
<text x="75.6" y="93.7">C58 22pF</text>
<text x="138.4" y="94.2">3pF</text>
<text x="138.6" y="92.2">C55</text>
<text x="184.9" y="94.7">22pF</text>
<text x="186.5" y="90.9">C77</text>
<text x="194.6" y="90.9">C78</text>
<text x="196.2" y="93">0.1</text>
<text x="136.9" y="100.2">C61</text>
<text x="140.2" y="99.9">10nF</text>
<text x="150.7" y="97.4">R74</text>
<text x="150.7" y="99.5">1K5</text>
<text x="170.2" y="100.7">C59</text>
<text x="180" y="100.7">C60</text>
<text x="71.9" y="103.4">L7</text>
<text x="71.9" y="104.7">10nH</text>
<text x="135.3" y="105.1">C62</text>
<text x="140.2" y="108">10nF</text>
<text x="151.6" y="105.5">C63</text>
<text x="158.6" y="103.9" transform="rotate(-90 158.6 103.9)">DS1</text>
<text x="160.2" y="107.3" transform="rotate(-90 160.2 107.3)">CDACV10.7MG46-A</text>
<text x="170.2" y="102.8">0.1</text>
<text x="180" y="104.4">10nF</text>
<text x="55.7" y="108.3">R75</text>
<text x="55.7" y="111.3">10</text>
<text x="60.5" y="112.1">C65</text>
<text x="71.9" y="113.7">C66</text>
<text x="151.6" y="108.2">10nF</text>
<text x="163.7" y="112.2">1K5</text>
<text x="164" y="110.6">R9</text>
<text x="60.5" y="114.6">10nF</text>
<text x="71.9" y="115.3">22pF</text>
<text x="81.7" y="115.3">C64</text>
<text x="81.7" y="116.9">10pF</text>
<text x="182.4" y="114.8">C56</text>
<text x="182.6" y="117.3">0.1</text>
<text x="78.4" y="124.5">L9</text>
<text x="78.4" y="125.9">10uH</text>
<text x="140.2" y="120.8">F2</text>
<text x="145" y="121.3">SFECV-10.7MHz-MA5-A</text>
<text x="164.5" y="120.2">R10</text>
<text x="164.5" y="121.8">7K5</text>
<text x="180.8" y="122.9">R76</text>
<text x="180.8" y="125.9">15K</text>
<text x="62.1" y="127.8">R77</text>
<text x="62.1" y="130.7">10</text>
<text x="67.1" y="131.5">C71</text>
<text x="101.2" y="126.7">C67</text>
<text x="101.2" y="129.3">10nF</text>
<text x="110.9" y="129.3">10nF</text>
<text x="112.5" y="126.7">C68</text>
<text x="122.3" y="126.7">C69</text>
<text x="122.3" y="129.3">10nF</text>
<text x="166.2" y="127.8">R78</text>
<text x="166.2" y="130.7">82K</text>
<text x="180.8" y="127.8">R79</text>
<text x="180.8" y="130.7">7K5</text>
<text x="194.6" y="128.3">VT9</text>
<text x="194.6" y="130.4">BC847C</text>
<text x="242.7" y="130.3">C70</text>
<text x="67.1" y="134.2">10nF</text>
<text x="76.8" y="133.2">C72</text>
<text x="76.8" y="134.8">22pF</text>
<text x="93" y="137.5">SFECV-10.7MHz-MA5-A</text>
<text x="97.9" y="135.4">F3</text>
<text x="156.4" y="132.7">TP15</text>
<text x="180" y="134.8">C73</text>
<text x="180" y="136.9">680pF</text>
<text x="188.1" y="136.9">330pF</text>
<text x="189.7" y="134.8">C74</text>
<text x="206.8" y="134.3">TP16</text>
<text x="219.8" y="133.2">C52</text>
<text x="219.8" y="134.8">0.1</text>
<text x="228.7" y="133.2">C53</text>
<text x="228.7" y="135.3">0.1</text>
<text x="242.9" y="134.3">47uF</text>
<text x="85.1" y="143.4">C76</text>
<text x="119.8" y="139.7">R80</text>
<text x="119.8" y="141.8">47K</text>
<text x="127.2" y="139.7">C75</text>
<text x="127.2" y="141.3">10pF</text>
<text x="138.6" y="139.2">TP17</text>
<text x="168.6" y="138">R81</text>
<text x="168.6" y="140.2">27K</text>
<text x="202.7" y="141.3">R82</text>
<text x="202.7" y="143.4">3K3</text>
<text x="84.9" y="144.9">11pF</text>
</g>
<g font-size="1.5">
<text x="262.4" y="30">EN_RC</text>
<text x="262.4" y="26.8">EN_TR</text>
<text x="203.9" y="32.4">+3v</text>
<text x="17.9" y="39.6">50V +/-0.25pF</text>
<text x="101.5" y="38.9">+3v</text>
<text x="117.7" y="38.9">+3v</text>
<text x="190.5" y="44.6">5%</text>
<text x="223.4" y="46.2">CMPR</text>
<text x="24.9" y="50.3">5%</text>
<text x="67.4" y="51.3">LVL</text>
<text x="104.4" y="57.3">16V 10%</text>
<text x="112.5" y="57.3">16V 10%</text>
<text x="188.1" y="54">50V 5%</text>
<text x="199.5" y="54">50V 5%</text>
<text x="18.3" y="64.9">50V +/-0.25pF</text>
<text x="79.2" y="63.8">16V 10%</text>
<text x="128.8" y="63.3">50V 5%</text>
<text x="137.2" y="64.3">+3v</text>
<text x="158" y="64.1">6.3V 20%</text>
<text x="106" y="66.5">50V 5%</text>
<text x="114.2" y="66.5">50V 5%</text>
<text x="158" y="71.9">16V 10%</text>
<text x="259.1" y="69">F4M</text>
<text x="29.7" y="77.3">50V +/-0.25pF</text>
<text x="97.7" y="75.4" transform="rotate(-90 97.7 75.4)">32</text>
<text x="100.9" y="75.4" transform="rotate(-90 100.9 75.4)">31</text>
<text x="104.1" y="75.4" transform="rotate(-90 104.1 75.4)">30</text>
<text x="107.4" y="75.4" transform="rotate(-90 107.4 75.4)">29</text>
<text x="110.7" y="75.4" transform="rotate(-90 110.7 75.4)">28</text>
<text x="113.9" y="75.4" transform="rotate(-90 113.9 75.4)">27</text>
<text x="117.1" y="75.4" transform="rotate(-90 117.1 75.4)">26</text>
<text x="120.4" y="75.4" transform="rotate(-90 120.4 75.4)">25</text>
<text x="139.4" y="76.3">50V +/-0.25pF</text>
<text x="157.9" y="77">50V 5%</text>
<text x="206.5" y="77.9">1</text>
<text x="225.8" y="77.9">20</text>
<text x="186.6" y="80.5">+3v</text>
<text x="206.5" y="81.2">2</text>
<text x="225.8" y="81.2">19</text>
<text x="259.1" y="82">-PWDN</text>
<text x="89.5" y="86.1">1</text>
<text x="89.5" y="89.3">2</text>
<text x="128.3" y="86.1">24</text>
<text x="128.3" y="89.3">23</text>
<text x="206.5" y="87.7">4</text>
<text x="206.5" y="84.4">3</text>
<text x="225.8" y="84.4">18</text>
<text x="225.8" y="87.7">17</text>
<text x="18.1" y="90.1">50V +/-0.25pF</text>
<text x="68.7" y="92.5">50V 5%</text>
<text x="78.7" y="95.3">50V 5%</text>
<text x="89.5" y="92.5">3</text>
<text x="89.5" y="95.8">4</text>
<text x="128.3" y="92.5">22</text>
<text x="128.3" y="95.8">21</text>
<text x="134.2" y="95.6">50V +/-0.25pF</text>
<text x="184.9" y="96">50V 5%</text>
<text x="194.6" y="94.3">16V 10%</text>
<text x="206.5" y="90.9">5</text>
<text x="206.5" y="94.2">6</text>
<text x="225.8" y="90.9">16</text>
<text x="225.8" y="94.2">15</text>
<text x="89.5" y="99.1">5</text>
<text x="128.3" y="99.1">20</text>
<text x="140.2" y="101.2">16V 10%</text>
<text x="150.7" y="101.2">5%</text>
<text x="206.5" y="97.4">7</text>
<text x="206.5" y="100.7">8</text>
<text x="225.8" y="97.4">14</text>
<text x="225.8" y="100.7">13</text>
<text x="259.1" y="101.5">DPLL</text>
<text x="259.1" y="98.2">LPLL</text>
<text x="89.5" y="102.3">6</text>
<text x="89.5" y="105.5">7</text>
<text x="128.3" y="102.3">19</text>
<text x="128.3" y="105.5">18</text>
<text x="164.4" y="105.5">+3v</text>
<text x="168.6" y="104.4">16V 10%</text>
<text x="178.4" y="106">16V 10%</text>
<text x="205.7" y="107.2">10</text>
<text x="206.5" y="103.9">9</text>
<text x="225.8" y="103.9">12</text>
<text x="225.8" y="107.2">11</text>
<text x="259.1" y="108">CPLL</text>
<text x="47.9" y="108.2">+3v</text>
<text x="89.5" y="108.8">8</text>
<text x="128.3" y="108.8">17</text>
<text x="136.9" y="110.9">16V 10%</text>
<text x="151.6" y="109.8">16V 10%</text>
<text x="163.9" y="113.7">5%</text>
<text x="57.3" y="116.3">16V 10%</text>
<text x="71.9" y="116.9">50V 5%</text>
<text x="81.7" y="118.5">50V 5%</text>
<text x="180.6" y="118.9">16V 10%</text>
<text x="97.7" y="121.9" transform="rotate(-90 97.7 121.9)">9</text>
<text x="100.9" y="121.9" transform="rotate(-90 100.9 121.9)">10</text>
<text x="104.1" y="121.9" transform="rotate(-90 104.1 121.9)">11</text>
<text x="107.4" y="121.9" transform="rotate(-90 107.4 121.9)">12</text>
<text x="110.7" y="121.9" transform="rotate(-90 110.7 121.9)">13</text>
<text x="113.9" y="121.9" transform="rotate(-90 113.9 121.9)">14</text>
<text x="117.1" y="121.9" transform="rotate(-90 117.1 121.9)">15</text>
<text x="120.4" y="121.9" transform="rotate(-90 120.4 121.9)">16</text>
<text x="130.1" y="123.4">1</text>
<text x="139.7" y="123.4">3</text>
<text x="164.5" y="123.4">5%</text>
<text x="195.2" y="121.8">+3v</text>
<text x="54.4" y="127.6">+3v</text>
<text x="97.9" y="130.9">16V 10%</text>
<text x="110.9" y="130.9">16V 10%</text>
<text x="120.7" y="130.9">16V 10%</text>
<text x="135" y="130" transform="rotate(-90 135 130)">2</text>
<text x="153.8" y="127.6">TXDRF</text>
<text x="213.6" y="127.6">+3v</text>
<text x="249.3" y="127.6">+3v3</text>
<text x="65.4" y="135.8">16V 10%</text>
<text x="76.8" y="136.4">50V 5%</text>
<text x="138.9" y="135.6">RSSI</text>
<text x="218.1" y="136.4">16V 10%</text>
<text x="227.1" y="136.6">16V 10%</text>
<text x="242.9" y="135.9">6.3V</text>
<text x="96" y="141.3">1</text>
<text x="105.5" y="141.3">3</text>
<text x="127.2" y="142.9">50V 5%</text>
<text x="180" y="138.5">50V 5%</text>
<text x="188.1" y="138.5">50V 5%</text>
<text x="84.9" y="146.5">50V 5%</text>
<text x="100.9" y="147.9" transform="rotate(-90 100.9 147.9)">2</text>
<text x="218.7" y="151.8">Title</text>
<text x="218.7" y="156.7">Size</text>
<text x="218.7" y="161.6">Date:</text>
<text x="220.3" y="158.4">Custom</text>
<text x="225.2" y="156.7">Document Number</text>
<text x="227.1" y="161.6">Monday, January 10, 2000</text>
<text x="251.2" y="161.6">Sheet</text>
<text x="259.3" y="161.6">4</text>
<text x="264.2" y="161.6">of</text>
<text x="269" y="161.6">4</text>
<text x="272.3" y="156.7">Rev</text>
<text x="273.9" y="158.4">01</text>
</g>
<g font-size="1.5" fill="#00f">
<text x="155.7" y="64.7" transform="rotate(-90 155.7 64.7)">+</text>
<text x="241.6" y="131.1">+</text>
</g>
<g font-size="1.5" fill="#004080">
<text x="98.6" y="82.1" transform="rotate(-90 98.6 82.1)">RX EN</text>
<text x="101.9" y="83.4" transform="rotate(-90 101.9 83.4)">LVL ADJ</text>
<text x="105.1" y="81.4" transform="rotate(-90 105.1 81.4)">VCC3</text>
<text x="111.6" y="81.4" transform="rotate(-90 111.6 81.4)">VCC1</text>
<text x="114.9" y="81.6" transform="rotate(-90 114.9 81.6)">GND4</text>
<text x="121.4" y="80.9" transform="rotate(-90 121.4 80.9)">RES-</text>
<text x="209.2" y="78.9">OSCIN</text>
<text x="209.2" y="82.1">NC</text>
<text x="217.7" y="82.1">PW PDN</text>
<text x="219.1" y="78.9">PHS R</text>
<text x="92.2" y="87">TX EN</text>
<text x="108.4" y="85.2" transform="rotate(-90 108.4 85.2)">DATA OUT</text>
<text x="118.1" y="84.4" transform="rotate(-90 118.1 84.4)">VCO OUT</text>
<text x="122.5" y="87">RES+</text>
<text x="209.2" y="88.6">VP</text>
<text x="209.2" y="85.4">OSCOUT</text>
<text x="219.3" y="85.4">PHS P</text>
<text x="219.3" y="88.6">F OUT</text>
<text x="92.2" y="90.3">TX OUT</text>
<text x="92.2" y="93.5">GND2</text>
<text x="120.5" y="93.5">IF2 OUT</text>
<text x="120.8" y="90.3">MOD IN</text>
<text x="209.2" y="91.9">VCC</text>
<text x="209.2" y="95.2">DO</text>
<text x="219.5" y="91.9">BI SW</text>
<text x="221.7" y="95.2">FC</text>
<text x="92.2" y="100">GND1</text>
<text x="92.2" y="96.8">RX IN</text>
<text x="118.7" y="96.8">DEMOD IN</text>
<text x="122.1" y="100">GND6</text>
<text x="209.2" y="98.4">GND</text>
<text x="209.2" y="101.6">LD</text>
<text x="220" y="101.6">DATA</text>
<text x="222.1" y="98.4">LE</text>
<text x="92.2" y="103.3">LNA OUT</text>
<text x="92.2" y="106.5">GND3</text>
<text x="121.2" y="103.3">IF2 BP-</text>
<text x="121.3" y="106.5">IF2BP+</text>
<text x="209.2" y="104.9">NC</text>
<text x="221.6" y="104.9">NC</text>
<text x="92.2" y="109.8">MAX IN</text>
<text x="122" y="109.8">IF2 IN</text>
<text x="209.2" y="108.2">F IN</text>
<text x="220.9" y="108.2">CLK</text>
<text x="98.6" y="118" transform="rotate(-90 98.6 118)">GND5</text>
<text x="101.9" y="118" transform="rotate(-90 101.9 118)">MIX OUT</text>
<text x="105.1" y="118" transform="rotate(-90 105.1 118)">VREF IF</text>
<text x="108.4" y="118" transform="rotate(-90 108.4 118)">RSSI</text>
<text x="111.6" y="118" transform="rotate(-90 111.6 118)">IF1 IN IF1 BP+</text>
<text x="114.9" y="118" transform="rotate(-90 114.9 118)">IF1 BP+</text>
<text x="118.1" y="118" transform="rotate(-90 118.1 118)">IF1 BP-</text>
<text x="121.4" y="118" transform="rotate(-90 121.4 118)">IF1 OUT</text>
<text x="132.8" y="124.4">IN</text>
<text x="135.6" y="124.4">out</text>
<text x="136" y="126.1" transform="rotate(-90 136 126.1)">gnd</text>
<text x="98.7" y="142.3">IN</text>
<text x="101.5" y="142.3">out</text>
<text x="101.9" y="144" transform="rotate(-90 101.9 144)">gnd</text>
</g>
</svg>
